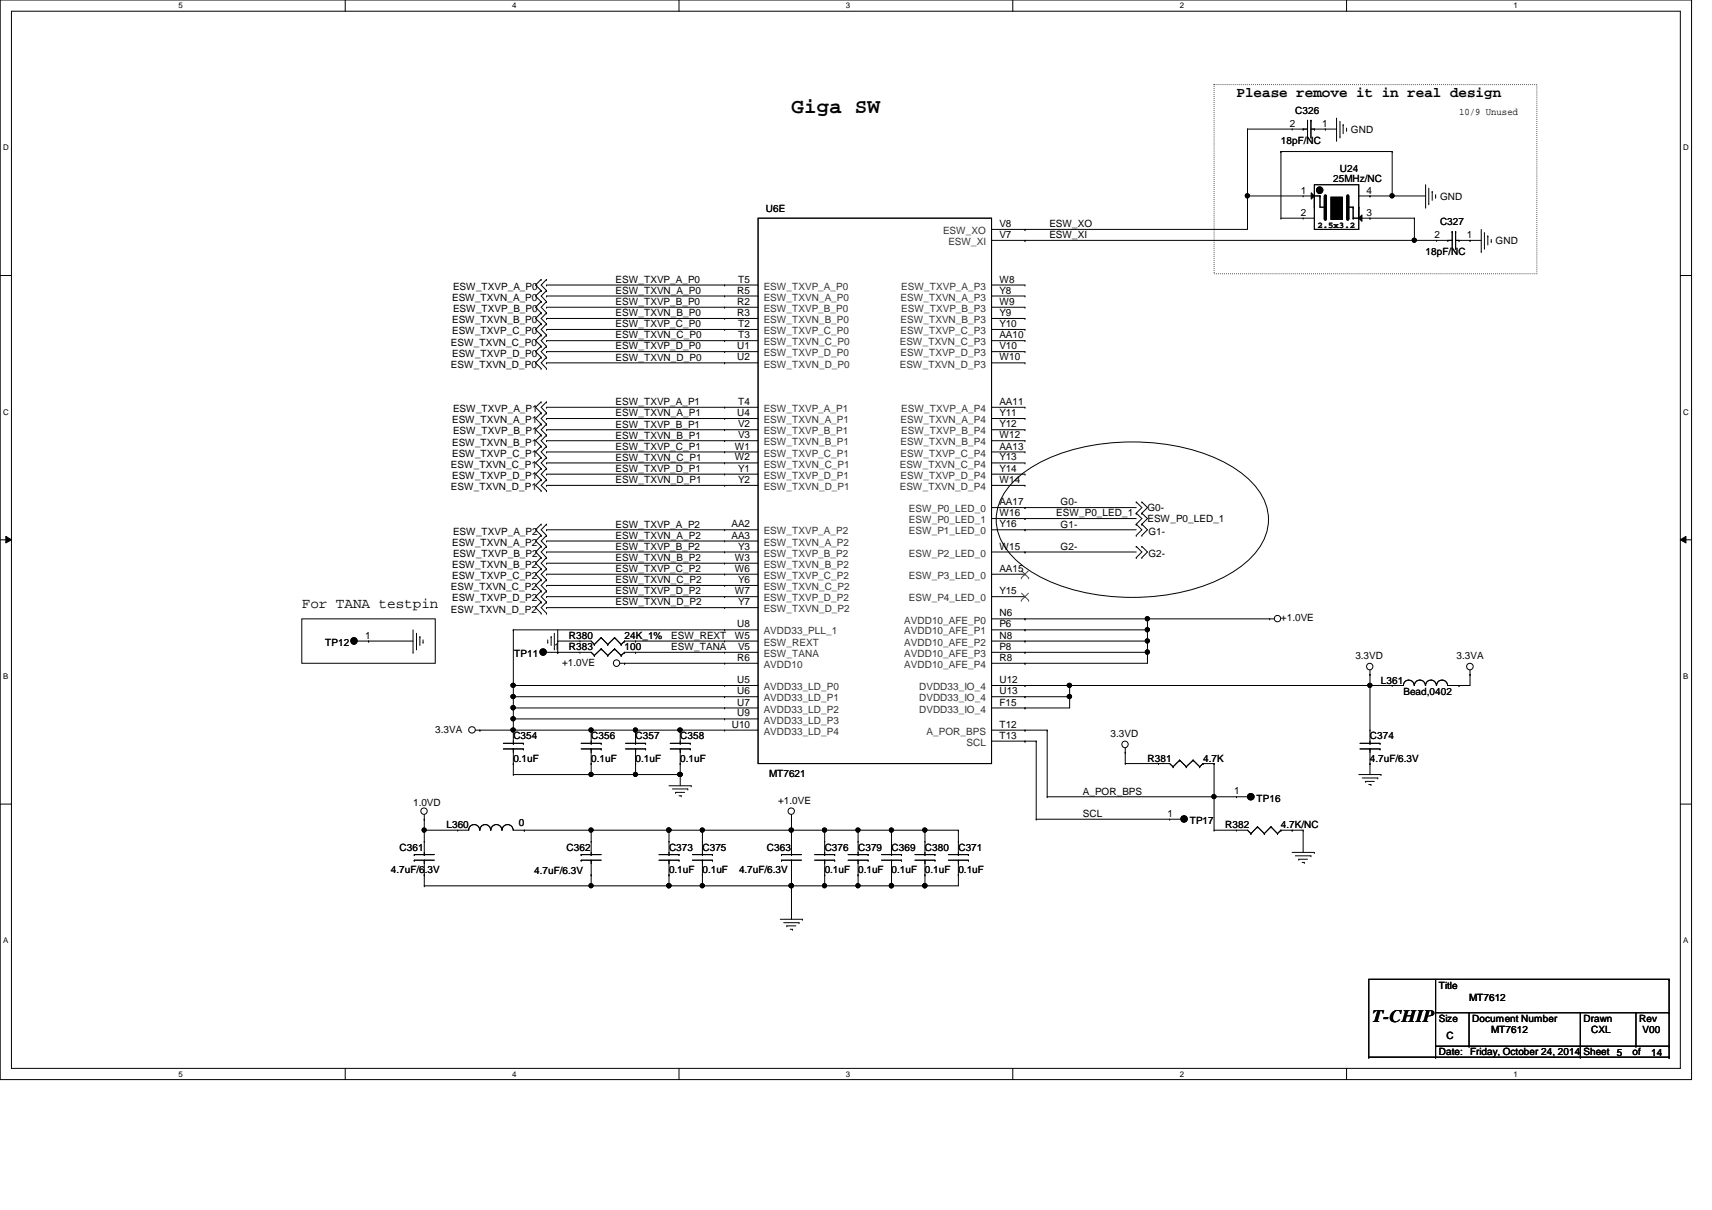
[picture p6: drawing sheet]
<svg xmlns="http://www.w3.org/2000/svg" width="297mm" height="210mm" viewBox="0 0 297 210" stroke-linecap="round" stroke-linejoin="round" font-family="sans-serif">
<path d="M0 0h293.5v187.3h-293.5zM2 1.9h289.5v183.4h-289.5z" fill="none" stroke="#000" stroke-width=".17"/>
<g fill="#fff">
<path d="M30.9 .2h.8v1.5h-.8z"/>
<path d="M30.9 185.5h.8v1.6h-.8z"/>
</g>
<path d="M59.9 0v1.9M59.9 185.3v2" fill="none" stroke="#000" stroke-width=".17"/>
<g fill="#fff">
<path d="M88.9 .2h.7v1.5h-.7z"/>
<path d="M88.9 185.5h.7v1.6h-.7z"/>
</g>
<path d="M117.8 0v1.9M117.8 185.3v2" fill="none" stroke="#000" stroke-width=".17"/>
<g fill="#fff">
<path d="M146.8 .2h.7v1.5h-.7z"/>
<path d="M146.8 185.5h.7v1.6h-.7z"/>
</g>
<path d="M175.7 0v1.9M175.7 185.3v2" fill="none" stroke="#000" stroke-width=".17"/>
<g fill="#fff">
<path d="M204.7 .2h.7v1.5h-.7z"/>
<path d="M204.7 185.5h.7v1.6h-.7z"/>
</g>
<path d="M233.6 0v1.9M233.6 185.3v2" fill="none" stroke="#000" stroke-width=".17"/>
<g fill="#fff">
<path d="M262.6 .2h.8v1.5h-.8z"/>
<path d="M262.6 185.5h.8v1.6h-.8z"/>
<path d="M.5 24.8h1v1.6h-1z"/>
<path d="M292.1 24.8h.9v1.6h-.9z"/>
<path d="M.5 70.7h1v1.5h-1z"/>
<path d="M292.1 70.7h.9v1.5h-.9z"/>
</g>
<path d="M0 47.8h2M291.5 47.8h2" fill="none" stroke="#000" stroke-width=".17"/>
<g fill="#fff">
<path d="M.5 116.5h.9v1.6h-.9z"/>
<path d="M292.1 116.5h.8v1.6h-.8z"/>
</g>
<path d="M0 93.6h2M1 93l1 .6-1 .6zM291.5 93.6l1-.6v1.2zM291.5 93.6h2" fill="none" stroke="#000" stroke-width=".17"/>
<path d="M1 93l1 .6-1 .6zM291.5 93.6l1-.6v1.2z" fill="#000"/>
<g fill="#fff">
<path d="M.5 162.4h.9v1.5h-.9z"/>
<path d="M292.1 162.4h.8v1.5h-.8z"/>
</g>
<g fill="none" stroke="#000" stroke-width=".17">
<path d="M131.5 37.8h40.5v94.7h-40.5zM177.8 39.8h.1M216.4 22.4h.1M216.4 34h.1M216.4 22.4h10.5M216.4 22.4v17.4h-44.4M216.4 34h12.6M222.2 26.3h.1M222.2 37.8h.1M222.2 26.3h19.4M222.2 37.8h5.8M222.2 26.3v11.5"/>
<path d="M224.2 22.4h.1M226.1 22.4h.1M226.1 34h.1M226.1 37.8h.1M226.9 20.9h.1M226.9 20.9v3.1M227.5 20.9h.1M227.5 22.4h4.4M227.5 20.9v3.1M227.5 33.4l.5 .6-.5 .5zM228 32h7.8v7.8h-7.8zM228 22.4h.1"/>
<path d="M228 35.9h.1M228 34v1.9M229 34h.1M229 34v1.9h1M230 22.4h.1M230 35.9h.1M230.9 34.2h2v3.9h-2zM231.9 24.3h.1M231.9 20.5v3.8M232.5 23.7h.1M232.5 21v2.7M233 21.6h.1"/>
<path d="M233 21.6v1.6M233.6 22.6h.1M233.6 22.2v.4M233.8 35.9h.1M233.8 35.9h1M234.8 37.8h.1M234.8 35.9h.1M234.8 37.8h10.6M234.8 35.9v1.9M235.8 37.8l.5-.5v1.1zM235.8 35.9h.1M235.8 34h11.6"/>
<path d="M235.8 35.9v1.9M237.7 37.8h.1M237.7 34h.1M241.6 34h.1M241.6 26.3h.1M241.6 26.3v7.7M245.4 37.8h.1M245.4 37.8v3.9M247.4 35.9h.1M247.4 32v3.9M247.9 35.3h.1M247.9 32.6v2.7"/>
<path d="M248.5 33.2h.1M248.5 33.2v1.6M249.1 34.2h.1M249.1 33.8v.4M257 39.8v3.8M93.9 48.5h.1M93.9 50.4h.1M93.9 52.3h.1M93.9 54.3h.1M93.9 56.2h.1M93.9 58.1h.1M93.9 48.5l-1 .9 1 1"/>
<path d="M93.9 50.4l-1 1 1 .9M93.9 52.3l-1 1 1 1M93.9 54.3l-1 .9 1 1M93.9 56.2l-1 .9 1 1M93.9 58.1l-1 1 1 1M94.8 49.4h.1M94.8 51.4h.1M94.8 53.3h.1M94.8 55.2h.1M94.8 57.1h.1M94.8 59.1h.1M94.8 48.5h.1"/>
<path d="M94.8 50.4h.1M94.8 52.3h.1M94.8 54.3h.1M94.8 56.2h.1M94.8 58.1h.1M94.8 49.4h36.7M94.8 51.4h36.7M94.8 53.3h36.7M94.8 55.2h36.7M94.8 57.1h36.7M94.8 59.1h36.7M94.8 48.5l-.9 .9 .9 1"/>
<path d="M94.8 50.4l-.9 1 .9 .9M94.8 52.3l-.9 1 .9 1M94.8 54.3l-.9 .9 .9 1M94.8 56.2l-.9 .9 .9 1M94.8 58.1l-.9 1 .9 1M125.7 49.4h.1M125.7 51.4h.1M125.7 53.3h.1M125.7 55.2h.1M125.7 57.1h.1M125.7 59.1h.1M172 49.4h5.8"/>
<path d="M172 51.4h5.8M172 53.3h5.8M172 55.2h5.8M172 57.1h5.8M172 59.1h5.8M172 41.7h80M177.8 41.7h.1M177.8 49.4h.1M177.8 51.4h.1M177.8 53.3h.1M177.8 55.2h.1M177.8 57.1h.1"/>
<path d="M177.8 59.1h.1M245.4 41.7h.1M249.3 41.7h.1M251.2 41.7h.1M252 40.2h.1M252 40.2v3.1M252.6 40.2h.1M252.6 41.7h4.4M252.6 40.2v3.1M253.1 41.7h.1M255.1 41.7h.1M257 43.6h.1"/>
<path d="M257.6 43.1h.1M257.6 40.3v2.8M258.1 40.9h.1M258.1 40.9v1.6M258.7 41.9h.1M258.7 41.5v.4M93.9 60.1h.1M93.9 62h.1M93.9 63.9h.1M93.9 69.7h.1M93.9 71.6h.1M93.9 73.6h.1"/>
<path d="M93.9 75.5h.1M93.9 77.4h.1M93.9 79.4h.1M93.9 60.1l-1 .9 1 1M93.9 62l-1 .9 1 1M93.9 69.7l-1 1 1 .9M93.9 71.6l-1 1 1 1M93.9 73.6l-1 .9 1 1M93.9 75.5l-1 1 1 .9M93.9 77.4l-1 1 1 1M93.9 79.4l-1 .9 1 1M94.8 61h.1"/>
<path d="M94.8 62.9h.1M94.8 70.7h.1M94.8 72.6h.1M94.8 74.5h.1M94.8 76.5h.1M94.8 78.4h.1M94.8 60.1h.1M94.8 62h.1M94.8 63.9h.1M94.8 69.7h.1M94.8 71.6h.1M94.8 73.6h.1"/>
<path d="M94.8 75.5h.1M94.8 77.4h.1M94.8 79.4h.1M94.8 61h36.7M94.8 62.9h36.7M94.8 70.7h36.7M94.8 72.6h36.7M94.8 74.5h36.7M94.8 76.5h36.7M94.8 78.4h36.7M94.8 60.1l-.9 .9 .9 1M94.8 62l-.9 .9 .9 1"/>
<path d="M94.8 69.7l-.9 1 .9 .9M94.8 71.6l-.9 1 .9 1M94.8 73.6l-.9 .9 .9 1M94.8 75.5l-.9 1 .9 .9M94.8 77.4l-.9 1 .9 1M94.8 79.4l-.9 .9 .9 1M125.7 62.9h.1M125.7 61h.1M125.7 70.7h.1M125.7 72.6h.1M125.7 74.5h.1M125.7 76.5h.1"/>
<path d="M125.7 78.4h.1M172 61h5.8M172 62.9h5.8M172 70.7h5.8M172 72.6h5.8M172 74.5h5.8M172 76.5h5.8M172 78.4h5.8M177.8 61h.1M177.8 62.9h.1M177.8 70.7h.1M177.8 72.6h.1"/>
<path d="M177.8 74.5h.1M177.8 76.5h.1M177.8 78.4h.1M93.9 81.3h.1M93.9 83.2h.1M93.9 85.1h.1M93.9 90.9h.1M93.9 92.9h.1M93.9 94.8h.1M93.9 96.7h.1M93.9 98.7h.1M93.9 81.3l-1 1 1 .9"/>
<path d="M93.9 83.2l-1 1 1 .9M93.9 90.9l-1 1 1 1M93.9 92.9l-1 1 1 .9M93.9 94.8l-1 1 1 .9M93.9 96.7l-1 1 1 1M93.9 98.7l-1 .9 1 1M94.8 80.3h.1M94.8 82.3h.1M94.8 84.2h.1M94.8 91.9h.1M94.8 93.9h.1M94.8 95.8h.1"/>
<path d="M94.8 97.7h.1M94.8 99.6h.1M94.8 81.3h.1M94.8 83.2h.1M94.8 85.1h.1M94.8 90.9h.1M94.8 92.9h.1M94.8 94.8h.1M94.8 96.7h.1M94.8 98.7h.1M94.8 91.9h36.7M94.8 95.8h36.7"/>
<path d="M94.8 80.3h36.7M94.8 82.3h36.7M94.8 84.2h36.7M94.8 93.9h36.7M94.8 97.7h36.7M94.8 99.6h36.7M94.8 81.3l-.9 1 .9 .9M94.8 83.2l-.9 1 .9 .9M94.8 90.9l-.9 1 .9 1M94.8 92.9l-.9 1 .9 .9M94.8 94.8l-.9 1 .9 .9M94.8 96.7l-.9 1 .9 1"/>
<path d="M94.8 98.7l-.9 .9 .9 1M125.7 80.3h.1M125.7 82.3h.1M125.7 84.2h.1M125.7 91.9h.1M125.7 93.9h.1M125.7 95.8h.1M125.7 97.7h.1M125.7 99.6h.1M172 88.1h25.1M172 91.9h25.1M172 95.8h25.1"/>
<path d="M172 80.3h5.8M172 82.3h5.8M172 84.2h5.8M172 99.6h5.8M172 90h25.1M176.1 83.3a24.9 24.9 0 0 1 12.1-5.8 38.4 38.4 0 0 1 23.5 2.3 16 16 0 0 1 7.5 6.7 8.4 8.4 0 0 1-1.4 9.4 22.1 22.1 0 0 1-11.2 6.4 38.6 38.6 0 0 1-25.4-1.8 16 16 0 0 1-7.5-6.8 8.4 8.4 0 0 1 1.4-9.4zM177.8 88.1h.1M177.8 91.9h.1M177.8 95.8h.1M177.8 90h.1M177.8 80.3h.1M177.8 82.3h.1"/>
<path d="M177.8 84.2h.1M177.8 99.6h.1M197.1 87.1h.1M197.1 89h.1M197.1 90.9h.1M197.1 92.9h.1M197.1 94.8h.1M197.1 96.7h.1M197.1 87.1l1 1-1 .9M197.1 90.9l1 1-1 1M197.1 94.8l1 1-1 .9M197.1 89l1 1-1 .9"/>
<path d="M198.1 87.1h.1M198.1 89h.1M198.1 90.9h.1M198.1 92.9h.1M198.1 94.8h.1M198.1 96.7h.1M198.1 87.1l1 1-1 .9M198.1 90.9l1 1-1 1M198.1 94.8l1 1-1 .9M198.1 89l1 1-1 .9M52.4 107.4h23.1v7.7h-23.1zM62 111.2h9.7"/>
<path d="M64 111.2h.1M71.7 113.2h.1M71.7 109.3v3.9M72.3 112.6h.1M72.3 109.9v2.7M72.9 110.4h.1M72.9 110.4v1.6M73.4 111.4h.1M73.4 111v.4M89.1 118.9h.1M89.1 109.3h.1M89.1 109.3v19.6"/>
<path d="M89.1 118.9h42.4M89.1 109.3h42.4M93.9 100.6h.1M93.9 102.5h.1M93.9 104.4h.1M93.9 106.4h.1M93.9 100.6l-1 1 1 .9M93.9 102.5l-1 1 1 .9M93.9 104.4l-1 1 1 1M94.8 101.6h.1M94.8 103.5h.1M94.8 105.4h.1"/>
<path d="M94.8 100.6h.1M94.8 102.5h.1M94.8 104.4h.1M94.8 106.4h.1M94.8 101.6h36.7M94.8 103.5h36.7M94.8 105.4h36.7M94.8 113.2h7.8l.5 .5M94.8 100.6l-.9 1 .9 .9M94.8 102.5l-.9 1 .9 .9M94.8 104.4l-.9 1 .9 1M95 111.4h.1"/>
<path d="M95 111v.4M95.6 110.4h.1M95.6 110.4v1.6M96.2 112.6h.1M96.2 109.9v2.7M96.8 111.2h.1M96.8 113.2h.1M96.8 111.2h5.8l.5 .6M96.8 109.3v3.9M100.6 111.2h.1M100.6 113.2h.1M103.1 111.8h.1"/>
<path d="M103.1 113.7h.1M104.3 110.6h.1M104.3 112.6h.1M104.3 110.6l-1.2 1.2M104.3 110.6l1.1 1.2M104.3 112.6l-1.2 1.1M104.3 112.6l1.1 1.1M105.4 111.8h.1M105.4 113.7h.1M106.6 110.6h.1M106.6 112.6h.1M106.6 110.6l-1.2 1.2"/>
<path d="M106.6 110.6l1.2 1.2M106.6 112.6l-1.2 1.1M106.6 112.6l1.2 1.1M107.6 115.1h23.9M107.8 111.8h.1M107.8 113.7h.1M108.4 115.1h.1M108.4 111.2h.1M108.4 113.2h.1M108.4 113.2h23.1M108.4 111.2h23.1M108.4 111.2l-.6 .6"/>
<path d="M108.4 113.2l-.6 .5M110.3 111.2h.1M110.3 113.2h.1M125.7 118.9h.1M125.7 101.6h.1M125.7 103.5h.1M125.7 105.4h.1M125.7 109.3h.1M125.7 111.2h.1M125.7 113.2h.1M125.7 115.1h.1M172 118.9h71.5a.93 .93 0 0 1 .9-.9 .93 .93 0 0 1 1 .9"/>
<path d="M172 103.5h5.8M172 113.2h27.1M172 109.3h27.1M172 111.2h27.1M172 107.4h49.1M177.8 113.2h.1M177.8 115.1h.1M177.8 109.3h.1M177.8 111.2h.1M177.8 107.4h.1M177.8 118.9h.1M177.8 103.5h.1"/>
<path d="M185.6 118.9h.1M185.6 118.9v3.9h-13.6M199.1 113.2h.1M199.1 107.4h.1M199.1 109.3h.1M199.1 111.2h.1M199.1 107.4v7.7h-27.1M220.3 107.4h.1M237.7 118.9h.1M237.7 117h.1M237.7 116.2v12.7M241.6 118.9h.1"/>
<path d="M245.4 118.9a.95 .95 0 0 1 1-.9 .95 .95 0 0 1 .9 .9M247.4 118.9a.93 .93 0 0 1 .9-.9 .93 .93 0 0 1 .9 .9M249.3 118.9a.95 .95 0 0 1 .9-.9 .95 .95 0 0 1 1 .9M253.1 118.9h.1M255.1 117h.1M255.1 116.2v2.7h-3.9M0 139.5h2M82.5 126.7h49M83.3 126.7h.1M87.3 129.9h3.5M87.3 128.9h3.5M89.1 132.5h.1"/>
<path d="M89.1 134.4h.1M89.1 120.9h.1M89.1 122.8h.1M89.1 124.7h.1M89.1 126.7h.1M89.1 128.9h.1M89.1 129.9h.1M89.1 129.9v4.5M89.1 134.4h28.9M89.1 120.9h42.4M89.1 122.8h42.4M89.1 124.7h42.4"/>
<path d="M90.8 129.9h.1M90.8 128.9h.1M100.8 129.9h3.5M100.8 128.9h3.5M102.6 132.5h.1M102.6 134.4h.1M102.6 126.7h.1M102.6 128.9h.1M102.6 129.9h.1M102.6 126.7v2.2M102.6 129.9v4.5M104.3 129.9h.1"/>
<path d="M104.3 128.9h.1M108.5 129.9h3.5M108.5 128.9h3.5M110.3 132.5h.1M110.3 134.4h.1M110.3 126.7h.1M110.3 128.9h.1M110.3 129.9h.1M110.3 126.7v2.2M110.3 129.9v4.5M112 129.9h.1M112 128.9h.1"/>
<path d="M116.1 136.3h3.8M116.3 129.9h3.5M116.3 128.9h3.5M116.7 136.9h2.6M117.2 137.5h.1M117.2 137.5h1.6M117.8 138h.4M118 132.5h.1M118 134.4h.1M118 126.7h.1M118 128.9h.1M118 129.9h.1"/>
<path d="M118 126.7v2.2M118 129.9v6.4M118.2 138h.1M119.3 136.9h.1M119.8 129.9h.1M119.8 128.9h.1M119.9 136.3h.1M125.7 122.8h.1M125.7 120.9h.1M125.7 124.7h.1M125.7 126.7h.1M172 120.9h13.6"/>
<path d="M172 126.7h9.7M172 128.6h7.8M177.8 122.8h.1M177.8 126.7h.1M177.8 128.6h.1M177.8 120.9h.1M179.8 128.6h.1M179.8 128.6v13.5M181.7 126.7h.1M181.7 138.2h.1M181.7 126.7v11.5M181.7 138.2h34.7"/>
<path d="M185.6 120.9h.1M195.2 130.5h.1M195.2 132.5h.1M195.2 129.8v2.7M195.2 132.5h7.7l.6 .5M201 132.5h.1M203.5 133h.1M204.7 131.9h.1M204.7 131.9l-1.2 1.1M204.7 131.9l1.1 1.1M205.8 133h.1M207 131.9h.1"/>
<path d="M207 131.9l-1.2 1.1M207 131.9l1.1 1.1M208.1 133h.1M208.7 132.5h.1M208.7 132.5h1.9M208.7 132.5l-.6 .5M210.6 138.2h.1M210.6 132.5h.1M210.6 132.5v11.5M214.5 138.2h.1M235.8 134.4h3.8M236 129.9h3.4"/>
<path d="M236 128.9h3.4M236.3 135h2.8M236.9 135.6h.1M236.9 135.6h1.6M237.5 136.1h.4M237.7 132.5h.1M237.7 128.9h.1M237.7 129.9h.1M237.7 126.7h.1M237.7 129.9v4.5M237.9 136.1h.1M239.1 135h.1"/>
<path d="M239.4 129.9h.1M239.4 128.9h.1M239.6 134.4h.1M291.5 139.5h2M71.9 149.2h.1M71.9 148.3h.1M71.9 149.2h3.4M71.9 148.3h3.4M73.6 144h.1M73.6 153.7h.1M73.6 151.8h.1M73.6 142.1h.1"/>
<path d="M73.6 148.3h.1M73.6 149.2h.1M73.6 146h.1M73.6 144h7.7a.95 .95 0 0 1 1-1 .95 .95 0 0 1 .9 1M73.6 141.3v7M73.6 149.2v4.5M79.4 144h.1M83.3 144a.93 .93 0 0 1 .9-1 .93 .93 0 0 1 .9 1M85.2 144a.95 .95 0 0 1 .9-1 .95 .95 0 0 1 1 1M87.1 144a.95 .95 0 0 1 1-1 .95 .95 0 0 1 .9 1M89.1 144h77.2M91 144h.1"/>
<path d="M100.8 149.2h.1M100.8 148.3h.1M100.8 149.2h3.5M100.8 148.3h3.5M102.6 144h.1M102.6 151.8h.1M102.6 153.7h.1M102.6 148.3h.1M102.6 149.2h.1M102.6 146h.1M102.6 144v4.3M102.6 149.2v4.5"/>
<path d="M114.3 149.2h3.5M114.3 148.3h3.5M116.1 144h.1M116.1 151.8h.1M116.1 153.7h.1M116.1 148.3h.1M116.1 149.2h.1M116.1 146h.1M116.1 144v4.3M116.1 149.2v4.5M117.8 149.2h.1M117.8 148.3h.1"/>
<path d="M120.1 149.2h3.5M120.1 148.3h3.5M121.9 153.7h.1M121.9 151.8h.1M121.9 144h.1M121.9 148.3h.1M121.9 149.2h.1M121.9 146h.1M121.9 144v4.3M121.9 149.2v4.5M123.6 149.2h.1M123.6 148.3h.1"/>
<path d="M135.4 159.5h3.8M135.6 149.2h.1M135.6 148.3h.1M135.6 149.2h3.5M135.6 148.3h3.5M137.3 142.1h.1M137.3 144h.1M137.3 151.8h.1M137.3 153.7h.1M137.3 148.3h.1M137.3 149.2h.1M137.3 146h.1"/>
<path d="M137.3 141.3v7M137.3 149.2v10.3M139.2 159.5h.1M141.3 149.2h3.5M141.3 148.3h3.5M143.1 153.7h.1M143.1 144h.1M143.1 151.8h.1M143.1 148.3h.1M143.1 149.2h.1M143.1 146h.1M143.1 144v4.3"/>
<path d="M143.1 149.2v4.5M144.8 149.2h.1M144.8 148.3h.1M147.1 149.2h3.5M147.1 148.3h3.5M148.9 153.7h.1M148.9 144h.1M148.9 151.8h.1M148.9 148.3h.1M148.9 149.2h.1M148.9 146h.1M148.9 144v4.3"/>
<path d="M148.9 149.2v4.5M150.6 149.2h.1M150.6 148.3h.1M152.9 149.2h3.5M152.9 148.3h3.5M154.7 153.7h.1M154.7 151.8h.1M154.7 144h.1M154.7 148.3h.1M154.7 149.2h.1M154.7 146h.1M154.7 144v4.3"/>
<path d="M154.7 149.2v4.5M156.4 149.2h.1M156.4 148.3h.1M158.7 149.2h3.5M158.7 148.3h3.5M160.5 153.7h.1M160.5 151.8h.1M160.5 144h.1M160.5 148.3h.1M160.5 149.2h.1M160.5 146h.1M160.5 144v4.3"/>
<path d="M160.5 149.2v4.5M162.2 149.2h.1M162.2 148.3h.1M164.5 149.2h3.5M164.5 148.3h3.5M166.3 144h.1M166.3 151.8h.1M166.3 148.3h.1M166.3 149.2h.1M166.3 146h.1M166.3 149.2v4.5h-92.7M166.3 144v4.3"/>
<path d="M168 149.2h.1M168 148.3h.1M179.8 142.1h.1M179.8 142.1h25.1M202.9 142.1h.1M210.6 144h.1M210.6 144h5.8l.6 .6M214.5 144h.1M217 144.6h.1M218.2 143.4h.1M218.2 143.4l-1.2 1.2M218.2 143.4l1.2 1.2"/>
<path d="M219.4 144.6h.1M220.5 143.4h.1M220.5 143.4l-1.1 1.2M220.5 143.4l1.2 1.2M221.7 144.6h.1M222.2 144h.1M222.2 144h3.9M222.2 144l-.5 .6M224.2 144h.1M224.2 147.9h3.8M224.7 148.5h2.8M225.3 149.1h.1"/>
<path d="M225.3 149.1h1.6M225.9 149.6h.4M226.1 144h.1M226.1 144v3.9M226.3 149.6h.1M227.5 148.5h.1M228 147.9h.1M136 160.1h2.6M136.5 160.6h.1M136.5 160.6h1.6M137.1 161.2h.4M137.5 161.2h.1"/>
<path d="M138.6 160.1h.1M249.1 169.9v13.5M249.1 175.7h40.5M254.9 175.7v5.8M274.2 175.7v7.7M283.8 175.7v5.8M289.6 169.9h.1M289.6 175.7h.1M289.6 169.9h-52.1v13.5M289.6 169.9v13.5M237.5 183.4h.1M237.5 183.4h52.1"/>
<path d="M249.1 183.4h.1M249.1 181.5h40.5M254.9 181.5h.1M274.2 183.4h.1M283.8 181.5h.1M289.6 183.4h.1M289.6 181.5h.1"/>
<circle cx="216.4" cy="34" r=".37"/>
<circle cx="229" cy="33" r=".56"/>
<circle cx="241.5" cy="34" r=".37"/>
<circle cx="245.4" cy="41.7" r=".37"/>
<circle cx="61.4" cy="111.2" r=".56"/>
<circle cx="89" cy="118.9" r=".37"/>
<circle cx="94.2" cy="113.1" r=".56"/>
<circle cx="107" cy="115" r=".56"/>
<circle cx="185.6" cy="118.9" r=".37"/>
<circle cx="199.1" cy="113.1" r=".38"/>
<circle cx="199.1" cy="107.3" r=".37"/>
<circle cx="199.1" cy="111.2" r=".37"/>
<circle cx="199.1" cy="109.2" r=".37"/>
<circle cx="221.6" cy="107.3" r=".56"/>
<circle cx="237.6" cy="115.6" r=".56"/>
<circle cx="237.7" cy="118.9" r=".37"/>
<circle cx="255" cy="115.6" r=".57"/>
<circle cx="81.9" cy="126.6" r=".56"/>
<circle cx="89" cy="122.8" r=".38"/>
<circle cx="89" cy="126.6" r=".37"/>
<circle cx="89" cy="124.7" r=".37"/>
<circle cx="89" cy="120.8" r=".37"/>
<circle cx="102.5" cy="126.6" r=".37"/>
<circle cx="102.5" cy="134.3" r=".37"/>
<circle cx="110.2" cy="126.6" r=".37"/>
<circle cx="110.2" cy="134.3" r=".37"/>
<circle cx="118" cy="134.3" r=".37"/>
<circle cx="118" cy="126.6" r=".37"/>
<circle cx="185.6" cy="120.8" r=".37"/>
<circle cx="195.2" cy="129.1" r=".56"/>
<circle cx="210.6" cy="138.2" r=".37"/>
<circle cx="217" cy="138.2" r=".56"/>
<circle cx="73.6" cy="140.7" r=".56"/>
<circle cx="73.6" cy="144" r=".37"/>
<circle cx="102.5" cy="144" r=".37"/>
<circle cx="102.5" cy="153.6" r=".37"/>
<circle cx="116" cy="144" r=".37"/>
<circle cx="116" cy="153.6" r=".37"/>
<circle cx="121.8" cy="153.6" r=".37"/>
<circle cx="121.8" cy="144" r=".37"/>
<circle cx="137.3" cy="140.7" r=".56"/>
<circle cx="137.3" cy="144" r=".37"/>
<circle cx="137.3" cy="153.6" r=".37"/>
<circle cx="143.1" cy="144" r=".37"/>
<circle cx="143.1" cy="153.6" r=".37"/>
<circle cx="148.9" cy="153.6" r=".37"/>
<circle cx="148.9" cy="144" r=".37"/>
<circle cx="154.7" cy="153.6" r=".37"/>
<circle cx="154.7" cy="144" r=".37"/>
<circle cx="160.5" cy="144" r=".37"/>
<circle cx="160.5" cy="153.6" r=".37"/>
<circle cx="205.4" cy="142.1" r=".56"/>
</g>
<path d="M210.6 14.7h56.1v32.8h-56.1z" fill="none" stroke="#000" stroke-width=".17" stroke-dasharray="0 .3"/>
<g fill="#000">
<path d="M227.5 33.4l.5 .6-.5 .5zM235.8 37.8l.5-.5v1.1z"/>
<path d="M230.9 34.2h2v3.9h-2z" fill-rule="evenodd"/>
<path d="M230.9 34.2h2v3.9h-2z" fill-rule="evenodd"/>
<circle cx="216.4" cy="34" r=".37"/>
<circle cx="229" cy="33" r=".56"/>
<circle cx="241.5" cy="34" r=".37"/>
<circle cx="245.4" cy="41.7" r=".37"/>
<circle cx="61.4" cy="111.2" r=".56"/>
<circle cx="89" cy="118.9" r=".37"/>
<circle cx="94.2" cy="113.1" r=".56"/>
<circle cx="185.6" cy="118.9" r=".37"/>
<circle cx="199.1" cy="113.1" r=".38"/>
<circle cx="199.1" cy="107.3" r=".37"/>
<circle cx="199.1" cy="111.2" r=".37"/>
<circle cx="199.1" cy="109.2" r=".37"/>
<circle cx="237.7" cy="118.9" r=".37"/>
<circle cx="89" cy="122.8" r=".38"/>
<circle cx="89" cy="126.6" r=".37"/>
<circle cx="89" cy="124.7" r=".37"/>
<circle cx="89" cy="120.8" r=".37"/>
<circle cx="102.5" cy="126.6" r=".37"/>
<circle cx="102.5" cy="134.3" r=".37"/>
<circle cx="110.2" cy="126.6" r=".37"/>
<circle cx="110.2" cy="134.3" r=".37"/>
<circle cx="118" cy="134.3" r=".37"/>
<circle cx="118" cy="126.6" r=".37"/>
<circle cx="185.6" cy="120.8" r=".37"/>
<circle cx="210.6" cy="138.2" r=".37"/>
<circle cx="217" cy="138.2" r=".56"/>
<circle cx="73.6" cy="144" r=".37"/>
<circle cx="102.5" cy="144" r=".37"/>
<circle cx="102.5" cy="153.6" r=".37"/>
<circle cx="116" cy="144" r=".37"/>
<circle cx="116" cy="153.6" r=".37"/>
<circle cx="121.8" cy="153.6" r=".37"/>
<circle cx="121.8" cy="144" r=".37"/>
<circle cx="137.3" cy="144" r=".37"/>
<circle cx="137.3" cy="153.6" r=".37"/>
<circle cx="143.1" cy="144" r=".37"/>
<circle cx="143.1" cy="153.6" r=".37"/>
<circle cx="148.9" cy="153.6" r=".37"/>
<circle cx="148.9" cy="144" r=".37"/>
<circle cx="154.7" cy="153.6" r=".37"/>
<circle cx="154.7" cy="144" r=".37"/>
<circle cx="160.5" cy="144" r=".37"/>
<circle cx="160.5" cy="153.6" r=".37"/>
<circle cx="205.4" cy="142.1" r=".56"/>
</g>
<path d="M177.2 99l1.3 1.2M178.4 99l-1.2 1.2M177.2 100.2h.1M177.2 104.1h.1M177.2 102.9l1.3 1.2M178.4 102.9l-1.2 1.2M178.5 100.2h.1M178.5 104.1h.1" fill="none" stroke="#4c4c4c" stroke-width=".17"/>
<path d="M230 34v3.8M233.8 34v3.8" fill="none" stroke="#000" stroke-width=".55"/>
<g fill="#000">
<circle cx="230" cy="37.8" r=".28"/>
<circle cx="233.8" cy="37.8" r=".28"/>
</g>
<text font-size="3.6" x="137.3" y="19.6">Giga SW</text>
<text font-size="3" x="238.1" y="177.3">T-CHIP</text>
<g font-size="2.5">
<text x="214.5" y="16.8">Please remove it in real design</text>
<text x="52.4" y="105.5">For TANA testpin</text>
</g>
<g font-size="1.7">
<text x="223.8" y="22">2</text>
<text x="224.7" y="19.8">C326</text>
<text x="229.4" y="22">1</text>
<text x="234.4" y="23.1">GND</text>
<text x="253.2" y="19.9">10/9 Unused</text>
<text x="222.2" y="25">18pF/NC</text>
<text x="232.5" y="29.8">U24</text>
<text x="225.7" y="33.6">1</text>
<text x="231.3" y="31.5">25MHz/NC</text>
<text x="237.1" y="33.6">4</text>
<text x="249.8" y="34.6">GND</text>
<text x="132.9" y="36.7">U6E</text>
<text x="173.4" y="39.4">V8</text>
<text x="173.4" y="41.3">V7</text>
<text x="182.1" y="39.4">ESW_XO</text>
<text x="182.1" y="41.3">ESW_XI</text>
<text x="225.7" y="37.4">2</text>
<text x="237.1" y="37.4">3</text>
<text x="248.9" y="41.3">2</text>
<text x="249.8" y="39.1">C327</text>
<text x="254.5" y="41.3">1</text>
<text x="247.4" y="44.3">18pF/NC</text>
<text x="259.5" y="42.4">GND</text>
<text x="78.4" y="52.2">ESW_TXVN_A_P0</text>
<text x="78.6" y="50.3">ESW_TXVP_A_P0</text>
<text x="106.8" y="49.1">ESW_TXVP_A_P0</text>
<text x="106.8" y="51">ESW_TXVN_A_P0</text>
<text x="106.8" y="52.9">ESW_TXVP_B_P0</text>
<text x="127.9" y="50.9">R5</text>
<text x="127.9" y="52.9">R2</text>
<text x="128.1" y="49">T5</text>
<text x="173.4" y="49">W8</text>
<text x="173.4" y="50.9">Y8</text>
<text x="173.4" y="52.9">W9</text>
<text x="78.2" y="59.9">ESW_TXVN_C_P0</text>
<text x="78.4" y="56">ESW_TXVN_B_P0</text>
<text x="78.4" y="58">ESW_TXVP_C_P0</text>
<text x="78.6" y="54.1">ESW_TXVP_B_P0</text>
<text x="106.8" y="54.9">ESW_TXVN_B_P0</text>
<text x="106.8" y="56.8">ESW_TXVP_C_P0</text>
<text x="106.8" y="58.7">ESW_TXVN_C_P0</text>
<text x="127.9" y="54.8">R3</text>
<text x="128.1" y="56.7">T2</text>
<text x="128.1" y="58.7">T3</text>
<text x="173.4" y="54.8">Y9</text>
<text x="173.4" y="56.7">Y10</text>
<text x="173.4" y="58.7">AA10</text>
<text x="78.2" y="63.8">ESW_TXVN_D_P0</text>
<text x="78.4" y="61.8">ESW_TXVP_D_P0</text>
<text x="106.8" y="60.6">ESW_TXVP_D_P0</text>
<text x="106.8" y="62.6">ESW_TXVN_D_P0</text>
<text x="127.9" y="62.5">U2</text>
<text x="127.9" y="60.6">U1</text>
<text x="173.4" y="60.6">V10</text>
<text x="173.4" y="62.5">W10</text>
<text x="78.6" y="71.5">ESW_TXVP_A_P1</text>
<text x="106.8" y="70.3">ESW_TXVP_A_P1</text>
<text x="128.1" y="70.2">T4</text>
<text x="173.4" y="70.2">AA11</text>
<text x="78.4" y="73.4">ESW_TXVN_A_P1</text>
<text x="78.4" y="77.3">ESW_TXVN_B_P1</text>
<text x="78.6" y="75.4">ESW_TXVP_B_P1</text>
<text x="106.8" y="72.2">ESW_TXVN_A_P1</text>
<text x="106.8" y="74.2">ESW_TXVP_B_P1</text>
<text x="106.8" y="76.1">ESW_TXVN_B_P1</text>
<text x="127.5" y="78">W1</text>
<text x="127.9" y="72.2">U4</text>
<text x="128.1" y="74.1">V2</text>
<text x="128.1" y="76">V3</text>
<text x="173.4" y="72.2">Y11</text>
<text x="173.4" y="74.1">Y12</text>
<text x="173.4" y="76">W12</text>
<text x="173.4" y="78">AA13</text>
<text x="78.2" y="81.2">ESW_TXVN_C_P1</text>
<text x="78.4" y="79.2">ESW_TXVP_C_P1</text>
<text x="78.4" y="83.1">ESW_TXVP_D_P1</text>
<text x="106.8" y="78">ESW_TXVP_C_P1</text>
<text x="106.8" y="79.9">ESW_TXVN_C_P1</text>
<text x="106.8" y="81.9">ESW_TXVP_D_P1</text>
<text x="106.8" y="83.8">ESW_TXVN_D_P1</text>
<text x="127.5" y="79.9">W2</text>
<text x="128.1" y="81.8">Y1</text>
<text x="128.1" y="83.8">Y2</text>
<text x="173.4" y="79.9">Y13</text>
<text x="173.4" y="81.8">Y14</text>
<text x="173.4" y="83.8">W14</text>
<text x="78.2" y="85">ESW_TXVN_D_P1</text>
<text x="173.4" y="87.6">AA17</text>
<text x="173.4" y="89.5">W16</text>
<text x="183.3" y="89.6">ESW_P0_LED_1</text>
<text x="184" y="87.7">G0-</text>
<text x="199.1" y="88.7">G0-</text>
<text x="78.4" y="94.7">ESW_TXVN_A_P2</text>
<text x="78.6" y="92.8">ESW_TXVP_A_P2</text>
<text x="106.8" y="91.5">ESW_TXVP_A_P2</text>
<text x="106.8" y="93.5">ESW_TXVN_A_P2</text>
<text x="106.8" y="95.4">ESW_TXVP_B_P2</text>
<text x="126.9" y="91.5">AA2</text>
<text x="126.9" y="93.4">AA3</text>
<text x="128.1" y="95.3">Y3</text>
<text x="173.4" y="91.5">Y16</text>
<text x="173.4" y="95.3">W15</text>
<text x="184" y="91.5">G1-</text>
<text x="184" y="95.4">G2-</text>
<text x="199.1" y="90.6">ESW_P0_LED_1</text>
<text x="199.3" y="92.8">G1-</text>
<text x="78.4" y="98.6">ESW_TXVN_B_P2</text>
<text x="78.4" y="100.5">ESW_TXVP_C_P2</text>
<text x="78.6" y="96.6">ESW_TXVP_B_P2</text>
<text x="106.8" y="97.3">ESW_TXVN_B_P2</text>
<text x="106.8" y="99.2">ESW_TXVP_C_P2</text>
<text x="106.8" y="101.2">ESW_TXVN_C_P2</text>
<text x="127.5" y="97.3">W3</text>
<text x="127.5" y="99.2">W6</text>
<text x="128.1" y="101.1">Y6</text>
<text x="173.4" y="99.2">AA15</text>
<text x="199.3" y="96.6">G2-</text>
<text x="78.2" y="102.4">ESW_TXVN_C_P2</text>
<text x="78.2" y="106.3">ESW_TXVN_D_P2</text>
<text x="78.4" y="104.3">ESW_TXVP_D_P2</text>
<text x="106.8" y="103.1">ESW_TXVP_D_P2</text>
<text x="106.8" y="105">ESW_TXVN_D_P2</text>
<text x="127.5" y="103.1">W7</text>
<text x="128.1" y="105">Y7</text>
<text x="173.4" y="106.9">N6</text>
<text x="173.4" y="103.1">Y15</text>
<text x="222.2" y="107.8">+1.0VE</text>
<text x="56.4" y="112.1">TP12</text>
<text x="63.4" y="110.8">1</text>
<text x="89.2" y="114">TP11</text>
<text x="96.2" y="112.7">1</text>
<text x="98.7" y="110.9">R380</text>
<text x="98.7" y="112.8">R383</text>
<text x="108.4" y="110.9">24K_1%</text>
<text x="108.4" y="112.8">100</text>
<text x="116.5" y="110.8">ESW_REXT</text>
<text x="116.5" y="112.8">ESW_TANA</text>
<text x="127.5" y="110.8">W5</text>
<text x="127.9" y="108.8">U8</text>
<text x="128.1" y="112.7">V5</text>
<text x="173.4" y="108.8">P6</text>
<text x="173.4" y="112.7">P8</text>
<text x="173.4" y="110.8">N8</text>
<text x="97.5" y="115.5">+1.0VE</text>
<text x="127.9" y="118.5">U5</text>
<text x="127.9" y="114.6">R6</text>
<text x="173.4" y="114.6">R8</text>
<text x="173.4" y="118.5">U12</text>
<text x="235.2" y="114.3">3.3VD</text>
<text x="239.6" y="118.6">L361</text>
<text x="252.7" y="114.3">3.3VA</text>
<text x="127.9" y="122.4">U7</text>
<text x="127.9" y="120.4">U6</text>
<text x="127.9" y="124.3">U9</text>
<text x="173.4" y="120.4">U13</text>
<text x="173.4" y="122.4">F15</text>
<text x="243.5" y="120.5">Bead,0402</text>
<text x="75.5" y="127.1">3.3VA</text>
<text x="89.1" y="128.3">C354</text>
<text x="102.6" y="128.3">C356</text>
<text x="110.3" y="128.3">C357</text>
<text x="118" y="128.3">C358</text>
<text x="127" y="126.2">U10</text>
<text x="173.4" y="126.2">T12</text>
<text x="173.4" y="128.1">T13</text>
<text x="192.7" y="127.9">3.3VD</text>
<text x="237.7" y="128.3">C374</text>
<text x="89.1" y="132.1">0.1uF</text>
<text x="102.6" y="132.1">0.1uF</text>
<text x="110.3" y="132.1">0.1uF</text>
<text x="118" y="132.1">0.1uF</text>
<text x="133.4" y="134.8">MT7621</text>
<text x="187.9" y="137.8">A_POR_BPS</text>
<text x="199.1" y="132.1">R381</text>
<text x="208.7" y="132.1">4.7K</text>
<text x="214.1" y="137.8">1</text>
<text x="237.7" y="132.1">4.7uF/6.3V</text>
<text x="71.7" y="139.8">1.0VD</text>
<text x="77.5" y="143.7">L360</text>
<text x="90" y="143.3">0</text>
<text x="135" y="139.4">+1.0VE</text>
<text x="187.9" y="141.7">SCL</text>
<text x="202.6" y="141.7">1</text>
<text x="206.4" y="142.9">TP17</text>
<text x="212.6" y="143.7">R382</text>
<text x="218" y="139.1">TP16</text>
<text x="222.2" y="143.7">4.7K/NC</text>
<text x="69.3" y="147.6">C361</text>
<text x="98.3" y="147.6">C362</text>
<text x="116.1" y="147.6">C373</text>
<text x="121.9" y="147.6">C375</text>
<text x="133.1" y="147.6">C363</text>
<text x="143.1" y="147.6">C376</text>
<text x="148.9" y="147.6">C379</text>
<text x="154.7" y="147.6">C369</text>
<text x="160.5" y="147.6">C380</text>
<text x="166.3" y="147.6">C371</text>
<text x="67.8" y="151.4">4.7uF/6.3V</text>
<text x="92.7" y="151.6">4.7uF/6.3V</text>
<text x="116.1" y="151.4">0.1uF</text>
<text x="121.9" y="151.4">0.1uF</text>
<text x="128.2" y="151.4">4.7uF/6.3V</text>
<text x="143.1" y="151.4">0.1uF</text>
<text x="148.9" y="151.4">0.1uF</text>
<text x="154.7" y="151.4">0.1uF</text>
<text x="160.5" y="151.4">0.1uF</text>
<text x="166.3" y="151.4">0.1uF</text>
<text x="249.6" y="171.5">Title</text>
<text x="254.9" y="173.6">MT7612</text>
<text x="249.6" y="177.3">Size</text>
<text x="255.4" y="177.3">Document Number</text>
<text x="258.7" y="179.2">MT7612</text>
<text x="274.7" y="177.3">Drawn</text>
<text x="276.1" y="179.2">CXL</text>
<text x="284.4" y="177.3">Rev</text>
<text x="285" y="179.2">V00</text>
<text x="249.6" y="183.1">Date:</text>
<text x="251" y="180.2">C</text>
<text x="255.1" y="183.1">Friday, October 24, 2014</text>
<text x="274.7" y="183.1">Sheet</text>
<text x="280.5" y="183.3">5</text>
<text x="283.2" y="183.1">of</text>
<text x="286.5" y="183.3">14</text>
</g>
<g font-size="1.7" fill="#333">
<text x="163.6" y="40.6">ESW_XO</text>
<text x="164.5" y="42.5">ESW_XI</text>
<text x="132.5" y="50.2">ESW_TXVP_A_P0</text>
<text x="132.5" y="52.2">ESW_TXVN_A_P0</text>
<text x="156.2" y="52.2">ESW_TXVN_A_P3</text>
<text x="156.4" y="50.2">ESW_TXVP_A_P3</text>
<text x="132.5" y="54.1">ESW_TXVP_B_P0</text>
<text x="132.5" y="56">ESW_TXVN_B_P0</text>
<text x="132.5" y="58">ESW_TXVP_C_P0</text>
<text x="132.5" y="59.9">ESW_TXVN_C_P0</text>
<text x="156.1" y="59.9">ESW_TXVN_C_P3</text>
<text x="156.2" y="56">ESW_TXVN_B_P3</text>
<text x="156.2" y="58">ESW_TXVP_C_P3</text>
<text x="156.4" y="54.1">ESW_TXVP_B_P3</text>
<text x="132.5" y="63.8">ESW_TXVN_D_P0</text>
<text x="132.5" y="61.8">ESW_TXVP_D_P0</text>
<text x="156.1" y="63.8">ESW_TXVN_D_P3</text>
<text x="156.2" y="61.8">ESW_TXVP_D_P3</text>
<text x="132.5" y="71.5">ESW_TXVP_A_P1</text>
<text x="156.4" y="71.5">ESW_TXVP_A_P4</text>
<text x="132.5" y="73.4">ESW_TXVN_A_P1</text>
<text x="132.5" y="75.4">ESW_TXVP_B_P1</text>
<text x="132.5" y="77.3">ESW_TXVN_B_P1</text>
<text x="156.2" y="73.4">ESW_TXVN_A_P4</text>
<text x="156.2" y="77.3">ESW_TXVN_B_P4</text>
<text x="156.4" y="75.4">ESW_TXVP_B_P4</text>
<text x="132.5" y="79.2">ESW_TXVP_C_P1</text>
<text x="132.5" y="81.1">ESW_TXVN_C_P1</text>
<text x="132.5" y="83.1">ESW_TXVP_D_P1</text>
<text x="156.1" y="81.1">ESW_TXVN_C_P4</text>
<text x="156.2" y="79.2">ESW_TXVP_C_P4</text>
<text x="156.2" y="83.1">ESW_TXVP_D_P4</text>
<text x="132.5" y="85">ESW_TXVN_D_P1</text>
<text x="156.1" y="85">ESW_TXVN_D_P4</text>
<text x="157.7" y="88.9">ESW_P0_LED_0</text>
<text x="132.5" y="92.7">ESW_TXVP_A_P2</text>
<text x="132.5" y="94.7">ESW_TXVN_A_P2</text>
<text x="157.7" y="90.8">ESW_P0_LED_1</text>
<text x="157.7" y="92.7">ESW_P1_LED_0</text>
<text x="132.5" y="96.6">ESW_TXVP_B_P2</text>
<text x="132.5" y="98.5">ESW_TXVN_B_P2</text>
<text x="132.5" y="100.4">ESW_TXVP_C_P2</text>
<text x="157.7" y="96.6">ESW_P2_LED_0</text>
<text x="157.7" y="100.4">ESW_P3_LED_0</text>
<text x="132.5" y="102.4">ESW_TXVN_C_P2</text>
<text x="132.5" y="104.3">ESW_TXVP_D_P2</text>
<text x="132.5" y="106.2">ESW_TXVN_D_P2</text>
<text x="157.7" y="104.3">ESW_P4_LED_0</text>
<text x="132.5" y="110.1">AVDD33_PLL_1</text>
<text x="132.5" y="112">ESW_REXT</text>
<text x="132.5" y="114">ESW_TANA</text>
<text x="156.9" y="108.2">AVDD10_AFE_P0</text>
<text x="156.9" y="110.1">AVDD10_AFE_P1</text>
<text x="156.9" y="114">AVDD10_AFE_P3</text>
<text x="156.9" y="112">AVDD10_AFE_P2</text>
<text x="132.5" y="119.7">AVDD33_LD_P0</text>
<text x="132.5" y="115.9">AVDD10</text>
<text x="156.9" y="115.9">AVDD10_AFE_P4</text>
<text x="159.5" y="119.7">DVDD33_IO_4</text>
<text x="132.5" y="123.6">AVDD33_LD_P2</text>
<text x="132.5" y="121.7">AVDD33_LD_P1</text>
<text x="132.5" y="125.5">AVDD33_LD_P3</text>
<text x="159.5" y="121.7">DVDD33_IO_4</text>
<text x="159.5" y="123.6">DVDD33_IO_4</text>
<text x="132.5" y="127.5">AVDD33_LD_P4</text>
<text x="160.8" y="127.5">A_POR_BPS</text>
<text x="167.7" y="129.4">SCL</text>
</g>
<text font-size="1.5" x="228.6" y="39.5">2.5x3.2</text>
<g font-size="1.4">
<text x="30.9" y="1.4">5</text>
<text x="88.9" y="1.4">4</text>
<text x="146.8" y="1.4">3</text>
<text x="204.7" y="1.4">2</text>
<text x="262.6" y="1.4">1</text>
<text x=".5" y="26.1">D</text>
<text x="292.1" y="26.1">D</text>
<text x=".5" y="71.9">C</text>
<text x="292.1" y="71.9">C</text>
<text x=".5" y="117.8">B</text>
<text x="292.1" y="117.8">B</text>
<text x=".5" y="163.6">A</text>
<text x="292.1" y="163.6">A</text>
<text x="30.9" y="186.8">5</text>
<text x="88.9" y="186.8">4</text>
<text x="146.8" y="186.8">3</text>
<text x="204.7" y="186.8">2</text>
<text x="262.6" y="186.8">1</text>
</g>
</svg>
